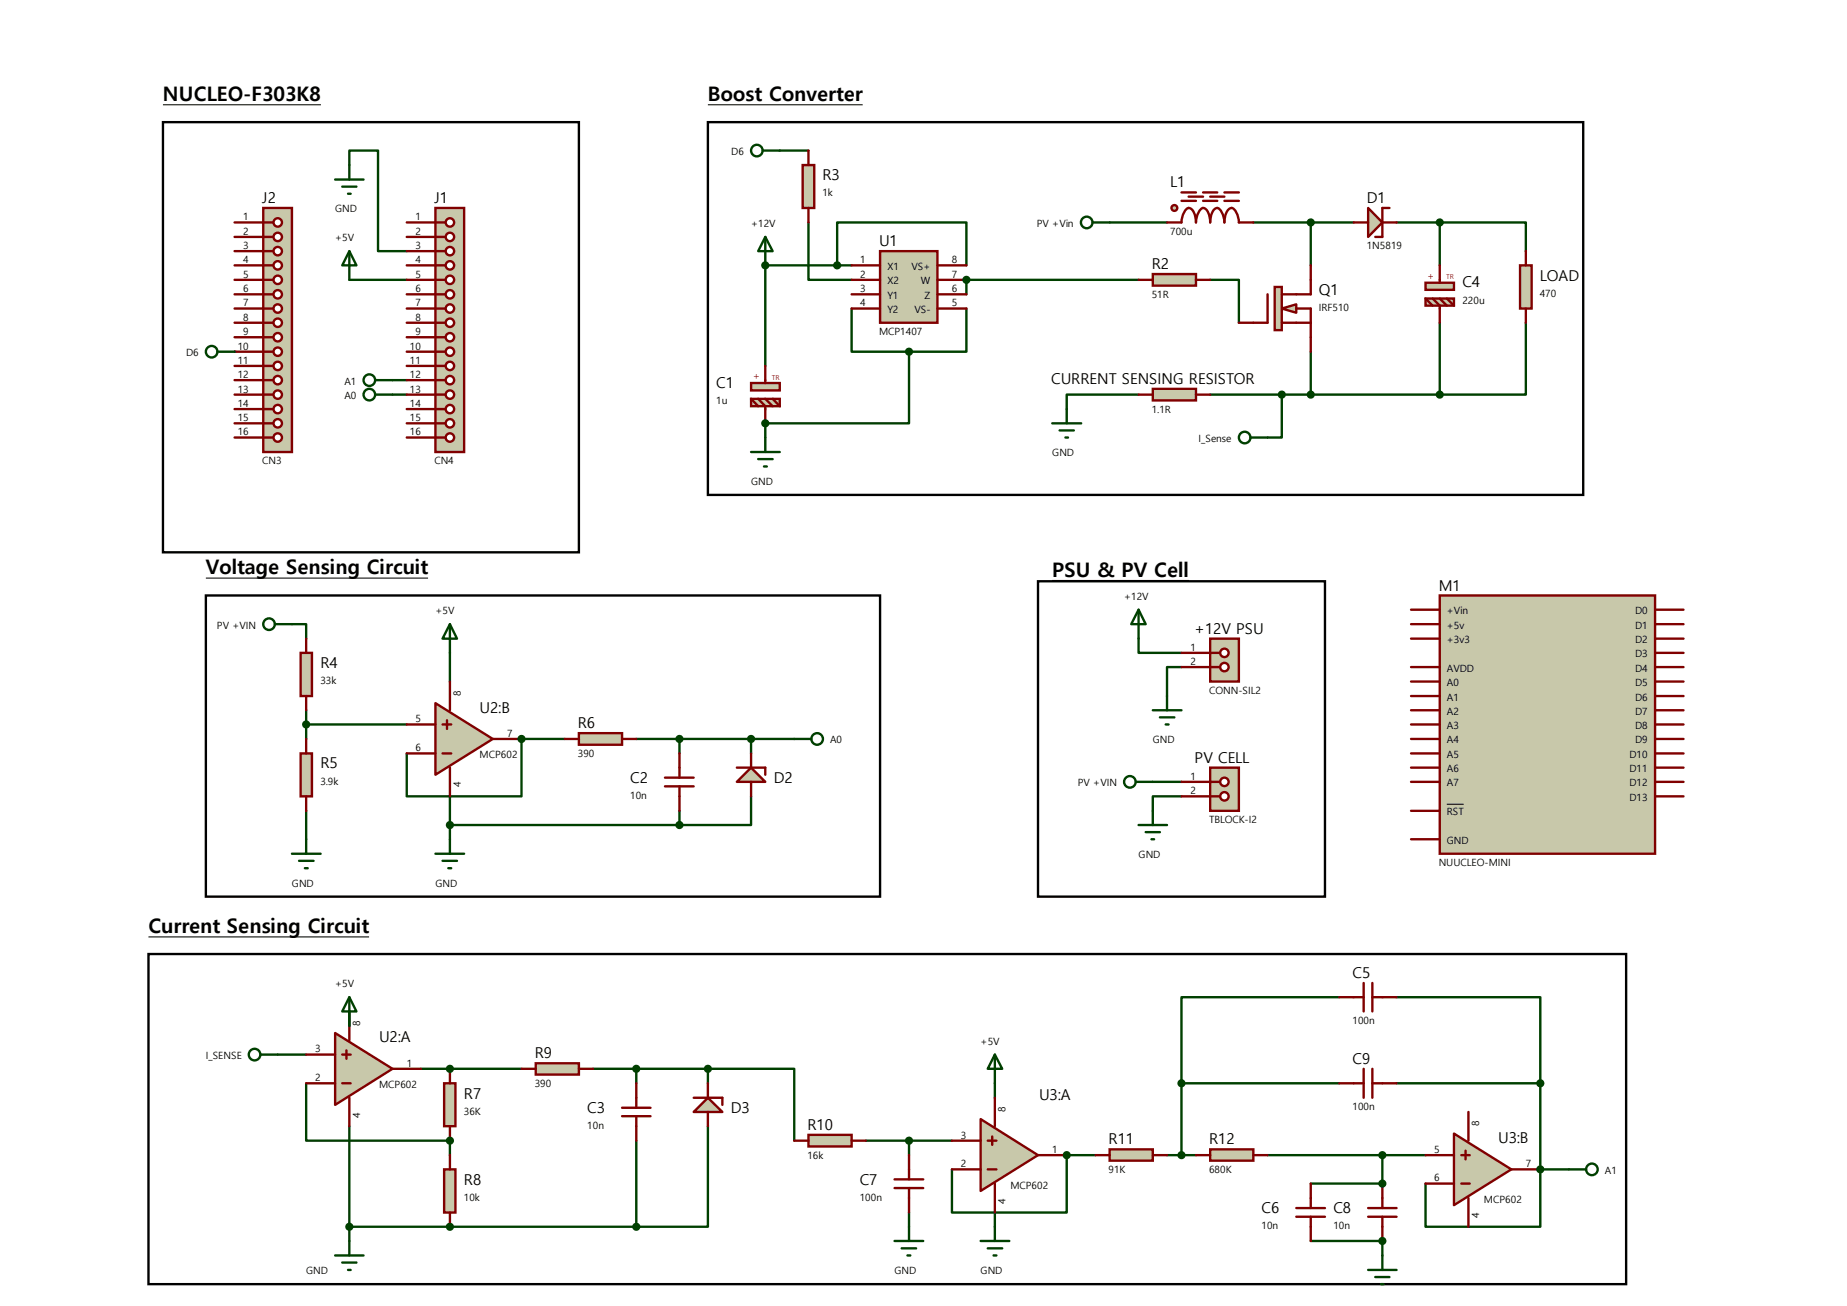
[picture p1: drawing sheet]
<svg xmlns="http://www.w3.org/2000/svg" width="297mm" height="210mm" viewBox="0 0 297 210" stroke-linecap="round" stroke-linejoin="round" font-family="sans-serif">
<path d="M201.5 35.8h16.2M210.8 35.8v6.9M224.6 35.8h6.9M231.5 35.8h13.9v4.6M231.5 35.8v6.9M194.6 45h4.6v6.9M231.5 51.9v11.6h13.9v-11.6M183.1 63.5h-11.6v2.3M139.2 183.4h7v2.4M187.7 185.8h4.6M203.8 185.8h18.5" fill="none" stroke="#004000" stroke-width=".38"/>
<circle cx="123.1" cy="42.7" r=".19" fill="#004000"/>
<path d="M123.1 42.7v16.1M123.1 68.1v2.3" fill="none" stroke="#004000" stroke-width=".38"/>
<circle cx="123.1" cy="68.1" r=".19" fill="#004000"/>
<path d="M178.4 35.8h9.3M46.9 100.4h2.3v2.3M49.2 114.2v4.6M49.2 116.5h16.2M72.3 105v4.6M83.9 118.8v9.3h-18.5v-6.9M183.1 102.7v2.3h6.9M190 107.3h-2.3v4.6M49.2 130.4v4.6M185.4 125.7h4.6M190 128.1h-4.6v2.3M56.2 162.6v2.4" fill="none" stroke="#004000" stroke-width=".38"/>
<circle cx="83.9" cy="118.8" r=".19" fill="#004000"/>
<path d="M210.8 56.6v6.9M194.6 63.5h36.9M206.1 63.5v6.9h-2.3M83.9 118.8h6.9M102.3 118.8h18.5v2.4M109.3 118.8v2.4M72.3 128.1v6.9M72.3 132.7h37M109.3 130.4v2.3M120.8 128.1v4.6h-11.5M49.2 174.2v9.2h23.1" fill="none" stroke="#004000" stroke-width=".38"/>
<circle cx="72.3" cy="183.4" r=".19" fill="#004000"/>
<path d="M125.4 24.2h4.6M120.8 118.8h6.9M44.7 169.6h4.5M67.7 171.9h4.6M95.4 171.9h18.4M102.3 171.9v2.3M113.8 171.9h13.9v11.5M113.8 171.9v2.3M56.2 181.1v18.5M72.3 183.4v2.4" fill="none" stroke="#004000" stroke-width=".38"/>
<circle cx="72.3" cy="171.9" r=".19" fill="#004000"/>
<path d="M72.3 171.9h11.6M56.2 197.3h16.1" fill="none" stroke="#004000" stroke-width=".38"/>
<circle cx="72.3" cy="197.3" r=".19" fill="#004000"/>
<path d="M190 174.2h25.3M190 174.2v11.6M215.3 160.4h-25.3v13.8M72.3 197.3h30M102.3 183.4v13.9M113.8 181.1v16.2h-11.5M146.2 195v2.3M222.3 185.8v4.5" fill="none" stroke="#004000" stroke-width=".38"/>
<circle cx="222.3" cy="190.3" r=".19" fill="#004000"/>
<path d="M160 174.2v2.3M146.2 183.4h6.9M160 195v2.3M171.5 185.8h4.6M210.8 190.3h11.5M222.3 185.8h6.9" fill="none" stroke="#004000" stroke-width=".38"/>
<circle cx="171.5" cy="185.8" r=".19" fill="#004000"/>
<path d="M171.5 185.8v9.2h-18.4v-7M222.3 199.6v2.3" fill="none" stroke="#004000" stroke-width=".38"/>
<circle cx="222.3" cy="199.6" r=".19" fill="#004000"/>
<path d="M210.8 199.6h11.5M247.7 188v9.3h-18.5v-7" fill="none" stroke="#004000" stroke-width=".38"/>
<circle cx="247.7" cy="188" r=".19" fill="#004000"/>
<path d="M130 35.8v9.2h6.9M123.1 42.7h13.8M134.6 42.7v-6.9h20.8v6.9M136.9 49.6v7h9.3M146.2 56.6v11.5h-23.1M155.4 49.6v7h-9.2M155.4 45v2.3M224.6 160.4h23.1v13.8M224.6 174.2h23.1M247.7 174.2v13.8h4.6" fill="none" stroke="#004000" stroke-width=".38"/>
<circle cx="155.4" cy="45" r=".19" fill="#004000"/>
<path d="M155.4 45h27.7" fill="none" stroke="#004000" stroke-width=".38"/>
<circle cx="37.7" cy="56.6" r=".19" fill="#004000"/>
<path d="M56.2 26.5v-2.3h4.6v16.2h4.6M56.2 45h9.2M63.1 63.5h2.3M63.1 61.1h2.3M169.2 68.1h4.7M170.4 69.2h2.3M171.3 70.4h.4M171.5 65.8v2.3" fill="none" stroke="#004000" stroke-width=".38"/>
<path d="M185.4 44.1h6.9v1.8h-6.9z" fill="#c8c8aa" stroke="#800000" stroke-width=".38"/>
<path d="M183.1 45h2.3M192.3 45h2.3" fill="none" stroke="#800000" stroke-width=".38"/>
<circle cx="231.5" cy="63.5" r=".47" fill="#004000" stroke="#004000" stroke-width=".38"/>
<path d="M130 182.5h6.9v1.9h-6.9z" fill="#c8c8aa" stroke="#800000" stroke-width=".38"/>
<path d="M127.7 183.4h2.3M136.9 183.4h2.3M143.8 189.7h4.7M143.8 191.1h4.7M146.2 185.8v3.9M146.2 191.1v3.9" fill="none" stroke="#800000" stroke-width=".38"/>
<path d="M178.4 184.8h7v1.8h-7z" fill="#c8c8aa" stroke="#800000" stroke-width=".38"/>
<path d="M176.1 185.8h2.3M185.4 185.8h2.3" fill="none" stroke="#800000" stroke-width=".38"/>
<path d="M194.6 184.8h6.9v1.8h-6.9z" fill="#c8c8aa" stroke="#800000" stroke-width=".38"/>
<path d="M190 35.8a2.49 2.49 0 0 1 1.1-2.4 1.38 1.38 0 0 1 1.1 1.3l.1 1.1a2.49 2.49 0 0 1 1.2-2.4 1.37 1.37 0 0 1 1 1.3l.1 1.1a2.97 2.97 0 0 1 .8-2.3l.3-.1a2.49 2.49 0 0 1 1.2 2.4 2.9 2.9 0 0 1 .8-2.3 .8 .8 0 0 1 1.1 .7l.4 1v.6M215.3 174.2h4M219.3 171.9v4.6M220.7 171.9v4.6M220.7 174.2h3.9M192.3 185.8h2.3M201.5 185.8h2.3M220 194.3h4.6M220 195.7h4.6M222.3 190.3v4M222.3 195.7v3.9" fill="none" stroke="#800000" stroke-width=".38"/>
<g fill="#004000" stroke="#004000" stroke-width=".38">
<circle cx="190" cy="185.8" r=".47"/>
<circle cx="146.2" cy="183.4" r=".47"/>
<circle cx="222.3" cy="185.8" r=".47"/>
</g>
<path d="M113.8 19.6h140.8v60h-140.8z" fill="none" stroke="#000" stroke-width=".38"/>
<path d="M113.8 16.8h24.9" fill="none" stroke="#000" stroke-width=".17"/>
<circle cx="188.8" cy="33.4" r=".47" fill="#c8c8aa" stroke="#800000" stroke-width=".38"/>
<path d="M187.7 35.8h2.3M190 32.3h2.3M190 30.9h2.3M191.1 31.6h2.4M193.5 32.3h2.2M193.5 30.9h2.2M194.6 31.6h2.3M196.9 32.3h2.3M196.9 30.9h2.3M199.2 35.8h2.3" fill="none" stroke="#800000" stroke-width=".38"/>
<g fill="#c8c8aa" stroke="#800000" stroke-width=".38">
<path d="M229.2 45.5h4.6v1.1h-4.6z"/>
<path d="M229.2 48h4.6v1.1h-4.6z"/>
</g>
<path d="M229.2 48l1.2 1.1M230.4 48l1.1 1.1v2.8M231.5 42.7v2.8M231.5 48l1.2 1.1M232.7 48l1.1 1.1" fill="none" stroke="#800000" stroke-width=".38"/>
<g fill="#c8c8aa" stroke="#800000" stroke-width=".38">
<path d="M206.1 49.6l2.3-.7v1.4z"/>
<path d="M205 46.1h1.1v7h-1.1z"/>
</g>
<path d="M203.8 47.3v4.6h-4.6M206.1 51.9h4.7M208.4 49.6h2.4v7M210.8 42.7v4.6h-4.7" fill="none" stroke="#800000" stroke-width=".38"/>
<path d="M220 33.4l2.3 2.4-2.3 2.3z" fill="#c8c8aa" stroke="#800000" stroke-width=".38"/>
<path d="M217.7 35.8h2.3M222.3 35.8h2.3M223.4 33.4h-1.1v4.7h-1.2" fill="none" stroke="#800000" stroke-width=".38"/>
<g fill="#004000" stroke="#004000" stroke-width=".38">
<circle cx="210.8" cy="35.8" r=".47"/>
<circle cx="231.5" cy="35.8" r=".47"/>
</g>
<path d="M244.4 42.7h1.9v6.9h-1.9z" fill="#c8c8aa" stroke="#800000" stroke-width=".38"/>
<path d="M245.4 40.4v2.3M245.4 49.6v2.3" fill="none" stroke="#800000" stroke-width=".38"/>
<path d="M185.4 62.5h6.9v1.9h-6.9z" fill="#c8c8aa" stroke="#800000" stroke-width=".38"/>
<path d="M183.1 63.5h2.3M192.3 63.5h2.3" fill="none" stroke="#800000" stroke-width=".38"/>
<path d="M123.1 38.1l1.1 2.3h-2.3zM123.1 38.1v4.6M183.1 98l1.1 2.4h-2.3zM183.1 98v4.7M185.4 114.2h4.6M186.5 115.4h2.3M187.5 116.5h.4M187.7 111.9v2.3" fill="none" stroke="#004000" stroke-width=".38"/>
<path d="M166.9 93.5h46.2v50.7h-46.2z" fill="none" stroke="#000" stroke-width=".38"/>
<g fill="#c8c8aa" stroke="#800000" stroke-width=".38">
<path d="M120.8 61.6h4.6v1.2h-4.6z"/>
<path d="M120.8 64.1h4.6v1.2h-4.6z"/>
</g>
<path d="M123.1 58.8v2.8M120.8 64.1l1.1 1.2M121.9 64.1l1.2 1.2v2.8M123.1 64.1l1.1 1.2M124.2 64.1l1.2 1.2" fill="none" stroke="#800000" stroke-width=".38"/>
<circle cx="123.1" cy="42.7" r=".47" fill="#004000" stroke="#004000" stroke-width=".38"/>
<path d="M120.8 72.7h4.6M121.9 73.8h2.3M122.9 75h.4M123.1 70.4v2.3" fill="none" stroke="#004000" stroke-width=".38"/>
<path d="M129.1 26.5h1.8v6.9h-1.8z" fill="#c8c8aa" stroke="#800000" stroke-width=".38"/>
<path d="M130 24.2v2.3M130 33.4v2.4" fill="none" stroke="#800000" stroke-width=".38"/>
<circle cx="123.1" cy="68.1" r=".47" fill="#004000" stroke="#004000" stroke-width=".38"/>
<path d="M194.6 102.7h4.6v6.9h-4.6z" fill="#c8c8aa" stroke="#800000" stroke-width=".38"/>
<path d="M194.6 105h1.6" fill="none" stroke="#800000" stroke-width=".38"/>
<circle cx="196.9" cy="105" r=".68" fill="#fff" stroke="#800000" stroke-width=".38"/>
<path d="M194.6 107.3h1.6" fill="none" stroke="#800000" stroke-width=".38"/>
<circle cx="196.9" cy="107.3" r=".68" fill="#fff" stroke="#800000" stroke-width=".38"/>
<path d="M190 105h4.6M190 107.3h4.6" fill="none" stroke="#800000" stroke-width=".38"/>
<g fill="none" stroke="#004000" stroke-width=".38">
<path d="M175.7 35.8h2.7"/>
<circle cx="174.8" cy="35.8" r=".93"/>
</g>
<path d="M194.6 123.4h4.6v7h-4.6z" fill="#c8c8aa" stroke="#800000" stroke-width=".38"/>
<path d="M194.6 125.7h1.6" fill="none" stroke="#800000" stroke-width=".38"/>
<circle cx="196.9" cy="125.7" r=".68" fill="#fff" stroke="#800000" stroke-width=".38"/>
<path d="M194.6 128.1h1.6" fill="none" stroke="#800000" stroke-width=".38"/>
<circle cx="196.9" cy="128.1" r=".68" fill="#fff" stroke="#800000" stroke-width=".38"/>
<path d="M190 125.7h4.6M190 128.1h4.6" fill="none" stroke="#800000" stroke-width=".38"/>
<g fill="none" stroke="#004000" stroke-width=".38">
<path d="M44.2 100.4h2.7M182.6 125.7h2.8M183.1 132.7h4.6M184.2 133.8h2.3M185.2 135h.4M185.4 130.4v2.3"/>
<circle cx="43.3" cy="100.4" r=".93"/>
<circle cx="181.7" cy="125.7" r=".93"/>
</g>
<path d="M33.1 93h35.7M169.2 93.3h22" fill="none" stroke="#000" stroke-width=".17"/>
<path d="M33.1 95.8h108.4v48.4h-108.4z" fill="none" stroke="#000" stroke-width=".38"/>
<path d="M48.3 105h1.9v6.9h-1.9z" fill="#c8c8aa" stroke="#800000" stroke-width=".38"/>
<path d="M49.2 102.7v2.3M49.2 111.9v2.3" fill="none" stroke="#800000" stroke-width=".38"/>
<path d="M48.3 121.2h1.9v6.9h-1.9z" fill="#c8c8aa" stroke="#800000" stroke-width=".38"/>
<path d="M49.2 118.8v2.4M49.2 128.1v2.3" fill="none" stroke="#800000" stroke-width=".38"/>
<path d="M46.9 137.3h4.7M48.1 138.4h2.3M49 139.6h.5M49.2 135v2.3" fill="none" stroke="#004000" stroke-width=".38"/>
<path d="M53.9 166.1l9.2 5.8-9.2 5.8z" fill="#c8c8aa" stroke="#800000" stroke-width=".38"/>
<path d="M49.2 174.2h4.7M49.2 169.6h4.7M55 174.2h1.4M55 169.6h1.4M55.7 168.9v1.4M56.2 162.6v4.7M56.2 176.5v4.6M63.1 171.9h4.6" fill="none" stroke="#800000" stroke-width=".38"/>
<path d="M70 113.1l9.2 5.7-9.2 5.8z" fill="#c8c8aa" stroke="#800000" stroke-width=".38"/>
<path d="M65.4 116.5h4.6M71.2 116.5h1.4M71.9 115.8v1.4M72.3 109.6v4.6M79.2 118.8h4.7M65.4 121.2h4.6M71.2 121.2h1.4M72.3 123.4v4.7" fill="none" stroke="#800000" stroke-width=".38"/>
<circle cx="49.2" cy="116.5" r=".47" fill="#004000" stroke="#004000" stroke-width=".38"/>
<path d="M72.3 100.4l1.2 2.3h-2.3zM72.3 100.4v4.6M70 137.3h4.6M71.2 138.4h2.3M72.1 139.6h.5M72.3 135v2.3M56.2 160.4l1.1 2.2h-2.3zM56.2 160.4v4.6M56.2 199.6v2.3M53.9 201.9h4.6M55 203h2.3M56 204.2h.4" fill="none" stroke="#004000" stroke-width=".38"/>
<path d="M93.1 117.9h6.9v1.9h-6.9z" fill="#c8c8aa" stroke="#800000" stroke-width=".38"/>
<path d="M90.8 118.8h2.3M100 118.8h2.3M106.9 125.1h4.6M106.9 126.4h4.6M109.3 121.2v3.9M109.3 126.4v4" fill="none" stroke="#800000" stroke-width=".38"/>
<g fill="#004000" stroke="#004000" stroke-width=".38">
<circle cx="83.9" cy="118.8" r=".47"/>
<circle cx="72.3" cy="132.7" r=".47"/>
</g>
<path d="M120.8 123.4l2.3 2.3h-4.6z" fill="#c8c8aa" stroke="#800000" stroke-width=".38"/>
<path d="M118.5 123.4h4.6v1.2M120.8 121.2v2.2M120.8 125.7v2.4" fill="none" stroke="#800000" stroke-width=".38"/>
<g fill="#004000" stroke="#004000" stroke-width=".38">
<circle cx="109.3" cy="118.8" r=".47"/>
<circle cx="109.3" cy="132.7" r=".47"/>
<circle cx="120.8" cy="118.8" r=".47"/>
<circle cx="210.8" cy="63.5" r=".47"/>
<circle cx="206.1" cy="63.5" r=".47"/>
</g>
<g fill="none" stroke="#004000" stroke-width=".38">
<path d="M201.1 70.4h2.7"/>
<circle cx="200.2" cy="70.4" r=".93"/>
</g>
<path d="M23.9 153.4h237.6v53.1h-237.6z" fill="none" stroke="#000" stroke-width=".38"/>
<path d="M23.9 150.7h35.5" fill="none" stroke="#000" stroke-width=".17"/>
<path d="M71.4 174.2h1.8v6.9h-1.8z" fill="#c8c8aa" stroke="#800000" stroke-width=".38"/>
<path d="M72.3 171.9v2.3M72.3 181.1v2.3" fill="none" stroke="#800000" stroke-width=".38"/>
<path d="M71.4 188h1.8v7h-1.8z" fill="#c8c8aa" stroke="#800000" stroke-width=".38"/>
<path d="M72.3 185.8v2.2M72.3 195v2.3" fill="none" stroke="#800000" stroke-width=".38"/>
<g fill="#004000" stroke="#004000" stroke-width=".38">
<circle cx="72.3" cy="183.4" r=".47"/>
<circle cx="56.2" cy="197.3" r=".47"/>
</g>
<path d="M26.2 19.6h66.9v69.2h-66.9z" fill="none" stroke="#000" stroke-width=".38"/>
<path d="M26.2 16.8h25.4" fill="none" stroke="#000" stroke-width=".17"/>
<g fill="none" stroke="#004000" stroke-width=".38">
<path d="M122.6 24.2h2.8M127.7 118.8h2.8M41.9 169.6h2.8"/>
<circle cx="121.7" cy="24.2" r=".93"/>
<circle cx="131.4" cy="118.8" r=".93"/>
<circle cx="40.9" cy="169.6" r=".93"/>
</g>
<path d="M86.1 171h7v1.8h-7z" fill="#c8c8aa" stroke="#800000" stroke-width=".38"/>
<path d="M83.9 171.9h2.2M93.1 171.9h2.3M100 178.1h4.6M100 179.5h4.6M102.3 174.2v3.9M102.3 179.5v3.9" fill="none" stroke="#800000" stroke-width=".38"/>
<path d="M113.8 176.5l2.4 2.3h-4.7z" fill="#c8c8aa" stroke="#800000" stroke-width=".38"/>
<path d="M219.3 158.1v4.5M220.7 158.1v4.5M111.5 176.5h4.7v1.2M113.8 174.2v2.3M113.8 178.8v2.3M215.3 160.4h4M220.7 160.4h3.9M208.4 194.3h4.7M208.4 195.7h4.7M210.8 190.3v4M210.8 195.7v3.9" fill="none" stroke="#800000" stroke-width=".38"/>
<g fill="#004000" stroke="#004000" stroke-width=".38">
<circle cx="102.3" cy="171.9" r=".47"/>
<circle cx="113.8" cy="171.9" r=".47"/>
<circle cx="72.3" cy="171.9" r=".47"/>
<circle cx="72.3" cy="197.3" r=".47"/>
<circle cx="102.3" cy="197.3" r=".47"/>
<circle cx="190" cy="174.2" r=".47"/>
<circle cx="222.3" cy="190.3" r=".47"/>
</g>
<g fill="none" stroke="#004000" stroke-width=".38">
<path d="M160 169.6l1.2 2.3h-2.4zM160 169.6v4.6M143.8 199.6h4.7M146.2 197.3v2.3M157.7 199.6h4.6M160 197.3v2.3M145 200.7h2.3M145.9 201.9h.5M158.8 200.7h2.4M159.8 201.9h.4M220 204.2h4.6M221.1 205.4h2.3"/>
<path d="M222.1 206.5h.4M222.3 201.9v2.3"/>
</g>
<path d="M157.7 180l9.2 5.8-9.2 5.7z" fill="#c8c8aa" stroke="#800000" stroke-width=".38"/>
<path d="M160 176.5v4.6M153.1 188h4.6M153.1 183.4h4.6M158.8 188h1.4M158.8 183.4h1.4M159.6 182.8v1.3M160 190.3v4.7M166.9 185.8h4.6" fill="none" stroke="#800000" stroke-width=".38"/>
<path d="M233.8 182.3l9.2 5.7-9.2 5.8z" fill="#c8c8aa" stroke="#800000" stroke-width=".38"/>
<path d="M236.1 178.8v4.6M229.2 190.3h4.6M229.2 185.8h4.6M235 190.3h1.3M235 185.8h1.3M235.7 185v1.4M236.1 192.7v4.6M243 188h4.7" fill="none" stroke="#800000" stroke-width=".38"/>
<g fill="#004000" stroke="#004000" stroke-width=".38">
<circle cx="171.5" cy="185.8" r=".47"/>
<circle cx="222.3" cy="199.6" r=".47"/>
<circle cx="247.7" cy="188" r=".47"/>
<circle cx="247.7" cy="174.2" r=".47"/>
</g>
<g fill="none" stroke="#004000" stroke-width=".38">
<path d="M252.3 188h2.8"/>
<circle cx="256" cy="188" r=".93"/>
</g>
<path d="M141.5 40.4h9.2v11.5h-9.2z" fill="#c8c8aa" stroke="#800000" stroke-width=".38"/>
<path d="M136.9 42.7h4.6M136.9 45h4.6M136.9 47.3h4.6M136.9 49.6h4.6M150.7 42.7h4.7M150.7 45h4.7M150.7 47.3h4.7M150.7 49.6h4.7" fill="none" stroke="#800000" stroke-width=".38"/>
<g fill="#004000" stroke="#004000" stroke-width=".38">
<circle cx="134.6" cy="42.7" r=".47"/>
<circle cx="146.2" cy="56.6" r=".47"/>
<circle cx="155.4" cy="45" r=".47"/>
</g>
<path d="M70 33.4h4.6v39.3h-4.6z" fill="#c8c8aa" stroke="#800000" stroke-width=".38"/>
<path d="M70 35.8h1.6" fill="none" stroke="#800000" stroke-width=".38"/>
<circle cx="72.3" cy="35.8" r=".68" fill="#fff" stroke="#800000" stroke-width=".38"/>
<path d="M70 38.1h1.6" fill="none" stroke="#800000" stroke-width=".38"/>
<circle cx="72.3" cy="38.1" r=".68" fill="#fff" stroke="#800000" stroke-width=".38"/>
<path d="M70 40.4h1.6" fill="none" stroke="#800000" stroke-width=".38"/>
<circle cx="72.3" cy="40.4" r=".68" fill="#fff" stroke="#800000" stroke-width=".38"/>
<path d="M70 42.7h1.6" fill="none" stroke="#800000" stroke-width=".38"/>
<circle cx="72.3" cy="42.7" r=".68" fill="#fff" stroke="#800000" stroke-width=".38"/>
<path d="M70 45h1.6" fill="none" stroke="#800000" stroke-width=".38"/>
<circle cx="72.3" cy="45" r=".68" fill="#fff" stroke="#800000" stroke-width=".38"/>
<path d="M70 47.3h1.6" fill="none" stroke="#800000" stroke-width=".38"/>
<circle cx="72.3" cy="47.3" r=".68" fill="#fff" stroke="#800000" stroke-width=".38"/>
<path d="M70 49.6h1.6" fill="none" stroke="#800000" stroke-width=".38"/>
<circle cx="72.3" cy="49.6" r=".68" fill="#fff" stroke="#800000" stroke-width=".38"/>
<path d="M70 51.9h1.6" fill="none" stroke="#800000" stroke-width=".38"/>
<circle cx="72.3" cy="51.9" r=".68" fill="#fff" stroke="#800000" stroke-width=".38"/>
<path d="M70 54.2h1.6" fill="none" stroke="#800000" stroke-width=".38"/>
<circle cx="72.3" cy="54.2" r=".68" fill="#fff" stroke="#800000" stroke-width=".38"/>
<path d="M70 56.6h1.6" fill="none" stroke="#800000" stroke-width=".38"/>
<circle cx="72.3" cy="56.6" r=".68" fill="#fff" stroke="#800000" stroke-width=".38"/>
<path d="M70 58.8h1.6" fill="none" stroke="#800000" stroke-width=".38"/>
<circle cx="72.3" cy="58.8" r=".68" fill="#fff" stroke="#800000" stroke-width=".38"/>
<path d="M70 61.1h1.6" fill="none" stroke="#800000" stroke-width=".38"/>
<circle cx="72.3" cy="61.1" r=".68" fill="#fff" stroke="#800000" stroke-width=".38"/>
<path d="M70 63.5h1.6" fill="none" stroke="#800000" stroke-width=".38"/>
<circle cx="72.3" cy="63.5" r=".68" fill="#fff" stroke="#800000" stroke-width=".38"/>
<path d="M70 65.8h1.6" fill="none" stroke="#800000" stroke-width=".38"/>
<circle cx="72.3" cy="65.8" r=".68" fill="#fff" stroke="#800000" stroke-width=".38"/>
<path d="M70 68.1h1.6" fill="none" stroke="#800000" stroke-width=".38"/>
<circle cx="72.3" cy="68.1" r=".68" fill="#fff" stroke="#800000" stroke-width=".38"/>
<path d="M70 70.4h1.6" fill="none" stroke="#800000" stroke-width=".38"/>
<circle cx="72.3" cy="70.4" r=".68" fill="#fff" stroke="#800000" stroke-width=".38"/>
<g fill="none" stroke="#800000" stroke-width=".38">
<path d="M65.4 35.8h4.6M65.4 38.1h4.6M65.4 40.4h4.6M65.4 42.7h4.6M65.4 45h4.6M65.4 47.3h4.6M65.4 49.6h4.6M65.4 51.9h4.6M65.4 54.2h4.6M65.4 56.6h4.6M65.4 58.8h4.6M65.4 61.1h4.6"/>
<path d="M65.4 63.5h4.6M65.4 65.8h4.6M65.4 68.1h4.6M65.4 70.4h4.6"/>
</g>
<path d="M42.3 33.4h4.6v39.3h-4.6z" fill="#c8c8aa" stroke="#800000" stroke-width=".38"/>
<path d="M42.3 35.8h1.6" fill="none" stroke="#800000" stroke-width=".38"/>
<circle cx="44.7" cy="35.8" r=".68" fill="#fff" stroke="#800000" stroke-width=".38"/>
<path d="M42.3 38.1h1.6" fill="none" stroke="#800000" stroke-width=".38"/>
<circle cx="44.7" cy="38.1" r=".68" fill="#fff" stroke="#800000" stroke-width=".38"/>
<path d="M42.3 40.4h1.6" fill="none" stroke="#800000" stroke-width=".38"/>
<circle cx="44.7" cy="40.4" r=".68" fill="#fff" stroke="#800000" stroke-width=".38"/>
<path d="M42.3 42.7h1.6" fill="none" stroke="#800000" stroke-width=".38"/>
<circle cx="44.7" cy="42.7" r=".68" fill="#fff" stroke="#800000" stroke-width=".38"/>
<path d="M42.3 45h1.6" fill="none" stroke="#800000" stroke-width=".38"/>
<circle cx="44.7" cy="45" r=".68" fill="#fff" stroke="#800000" stroke-width=".38"/>
<path d="M42.3 47.3h1.6" fill="none" stroke="#800000" stroke-width=".38"/>
<circle cx="44.7" cy="47.3" r=".68" fill="#fff" stroke="#800000" stroke-width=".38"/>
<path d="M42.3 49.6h1.6" fill="none" stroke="#800000" stroke-width=".38"/>
<circle cx="44.7" cy="49.6" r=".68" fill="#fff" stroke="#800000" stroke-width=".38"/>
<path d="M42.3 51.9h1.6" fill="none" stroke="#800000" stroke-width=".38"/>
<circle cx="44.7" cy="51.9" r=".68" fill="#fff" stroke="#800000" stroke-width=".38"/>
<path d="M42.3 54.2h1.6" fill="none" stroke="#800000" stroke-width=".38"/>
<circle cx="44.7" cy="54.2" r=".68" fill="#fff" stroke="#800000" stroke-width=".38"/>
<path d="M42.3 56.6h1.6" fill="none" stroke="#800000" stroke-width=".38"/>
<circle cx="44.7" cy="56.6" r=".68" fill="#fff" stroke="#800000" stroke-width=".38"/>
<path d="M42.3 58.8h1.6" fill="none" stroke="#800000" stroke-width=".38"/>
<circle cx="44.7" cy="58.8" r=".68" fill="#fff" stroke="#800000" stroke-width=".38"/>
<path d="M42.3 61.1h1.6" fill="none" stroke="#800000" stroke-width=".38"/>
<circle cx="44.7" cy="61.1" r=".68" fill="#fff" stroke="#800000" stroke-width=".38"/>
<path d="M42.3 63.5h1.6" fill="none" stroke="#800000" stroke-width=".38"/>
<circle cx="44.7" cy="63.5" r=".68" fill="#fff" stroke="#800000" stroke-width=".38"/>
<path d="M42.3 65.8h1.6" fill="none" stroke="#800000" stroke-width=".38"/>
<circle cx="44.7" cy="65.8" r=".68" fill="#fff" stroke="#800000" stroke-width=".38"/>
<path d="M42.3 68.1h1.6" fill="none" stroke="#800000" stroke-width=".38"/>
<circle cx="44.7" cy="68.1" r=".68" fill="#fff" stroke="#800000" stroke-width=".38"/>
<path d="M42.3 70.4h1.6" fill="none" stroke="#800000" stroke-width=".38"/>
<circle cx="44.7" cy="70.4" r=".68" fill="#fff" stroke="#800000" stroke-width=".38"/>
<g fill="none" stroke="#800000" stroke-width=".38">
<path d="M37.7 35.8h4.6M37.7 38.1h4.6M37.7 40.4h4.6M37.7 42.7h4.6M37.7 45h4.6M37.7 47.3h4.6M37.7 49.6h4.6M37.7 51.9h4.6M37.7 54.2h4.6M37.7 56.6h4.6M37.7 58.8h4.6M37.7 61.1h4.6"/>
<path d="M37.7 63.5h4.6M37.7 65.8h4.6M37.7 68.1h4.6M37.7 70.4h4.6"/>
</g>
<g fill="none" stroke="#004000" stroke-width=".38">
<path d="M53.9 28.9h4.6M55 30h2.3M56 31.2h.4M56.2 26.5v2.4M35 56.6h2.7M56.2 40.4l1.1 2.3h-2.3zM56.2 40.4v4.6M60.3 63.5h2.8M60.3 61.1h2.8"/>
<circle cx="34" cy="56.6" r=".93"/>
<circle cx="59.4" cy="61.1" r=".93"/>
<circle cx="59.4" cy="63.5" r=".93"/>
</g>
<path d="M231.5 95.8h34.6v41.5h-34.6z" fill="#c8c8aa" stroke="#800000" stroke-width=".38"/>
<g fill="none" stroke="#800000" stroke-width=".38">
<path d="M226.9 98h4.6M266.1 98h4.6M226.9 100.4h4.6M226.9 102.7h4.6M226.9 107.3h4.6M226.9 109.6h4.6M226.9 111.9h4.6M226.9 114.2h4.6M226.9 116.5h4.6M226.9 118.8h4.6M266.1 100.4h4.6M266.1 102.7h4.6"/>
<path d="M266.1 107.3h4.6M266.1 109.6h4.6M266.1 111.9h4.6M266.1 114.2h4.6M266.1 116.5h4.6M266.1 118.8h4.6M266.1 105h4.6M226.9 130.4h4.6M226.9 135h4.6M226.9 121.2h4.6M226.9 123.4h4.6M226.9 125.7h4.6"/>
<path d="M266.1 121.2h4.6M266.1 123.4h4.6M266.1 125.7h4.6M266.1 128.1h4.6"/>
</g>
<path d="M232.7 129.3h2.7" fill="none" stroke="#000" stroke-width=".16"/>
<g font-size="3.2">
<text x="26.2" y="16.2">NUCLEO-F303K8</text>
<text x="113.8" y="16.2">Boost Converter</text>
<text x="33.1" y="92.3">Voltage Sensing Circuit</text>
<text x="169.2" y="92.7">PSU &amp; PV Cell</text>
<text x="23.9" y="150">Current Sensing Circuit</text>
</g>
<g font-size="2.4">
<text x="132.2" y="29">R3</text>
<text x="42.2" y="32.7">J2</text>
<text x="69.8" y="32.7">J1</text>
<text x="188.2" y="30.1">L1</text>
<text x="219.8" y="32.7">D1</text>
<text x="141.4" y="39.6">U1</text>
<text x="185.2" y="43.3">R2</text>
<text x="212.1" y="47.5">Q1</text>
<text x="235.2" y="46.2">C4</text>
<text x="247.6" y="45.1">LOAD</text>
<text x="115.2" y="62.4">C1</text>
<text x="169" y="61.8">CURRENT SENSING RESISTOR</text>
<text x="231.4" y="95">M1</text>
<text x="192.1" y="101.9">+12V PSU</text>
<text x="51.5" y="107.4">R4</text>
<text x="77.1" y="114.6">U2:B</text>
<text x="92.9" y="117.1">R6</text>
<text x="51.5" y="123.6">R5</text>
<text x="101.3" y="125.9">C2</text>
<text x="124.4" y="125.9">D2</text>
<text x="192.1" y="122.7">PV CELL</text>
<text x="217.5" y="157.3">C5</text>
<text x="61" y="167.6">U2:A</text>
<text x="86" y="170.2">R9</text>
<text x="217.5" y="171.1">C9</text>
<text x="74.6" y="176.7">R7</text>
<text x="94.4" y="178.9">C3</text>
<text x="117.5" y="178.9">D3</text>
<text x="167.1" y="176.9">U3:A</text>
<text x="129.8" y="181.7">R10</text>
<text x="178.3" y="184">R11</text>
<text x="194.4" y="184">R12</text>
<text x="240.9" y="183.8">U3:B</text>
<text x="74.6" y="190.5">R8</text>
<text x="138.3" y="190.5">C7</text>
<text x="202.9" y="195.1">C6</text>
<text x="214.4" y="195.1">C8</text>
</g>
<g font-size="1.6">
<text x="117.6" y="24.9">D6</text>
<text x="39.1" y="35.4">1</text>
<text x="53.9" y="34.2">GND</text>
<text x="66.8" y="35.4">1</text>
<text x="132.2" y="31.6">1k</text>
<text x="39.1" y="37.8">2</text>
<text x="39.1" y="40">3</text>
<text x="53.9" y="38.8">+5V</text>
<text x="66.8" y="37.8">2</text>
<text x="66.8" y="40">3</text>
<text x="120.8" y="36.5">+12V</text>
<text x="166.7" y="36.5">PV +Vin</text>
<text x="188.2" y="37.7">700u</text>
<text x="219.8" y="40">1N5819</text>
<text x="39.1" y="42.3">4</text>
<text x="39.1" y="44.7">5</text>
<text x="39.1" y="47">6</text>
<text x="66.8" y="42.3">4</text>
<text x="66.8" y="44.7">5</text>
<text x="66.8" y="47">6</text>
<text x="138.3" y="42.3">1</text>
<text x="138.3" y="44.7">2</text>
<text x="138.3" y="47">3</text>
<text x="142.7" y="43.4">X1</text>
<text x="142.7" y="45.7">X2</text>
<text x="146.6" y="43.4">VS+</text>
<text x="148.1" y="45.7">W</text>
<text x="153.1" y="42.3">8</text>
<text x="153.1" y="44.7">7</text>
<text x="153.1" y="47">6</text>
<text x="185.2" y="47.9">51R</text>
<text x="247.6" y="47.8">470</text>
<text x="39.1" y="49.3">7</text>
<text x="39.1" y="51.6">8</text>
<text x="39.1" y="53.9">9</text>
<text x="66.8" y="49.3">7</text>
<text x="66.8" y="51.6">8</text>
<text x="66.8" y="53.9">9</text>
<text x="138.3" y="49.3">4</text>
<text x="141.4" y="53.9">MCP1407</text>
<text x="142.7" y="48">Y1</text>
<text x="142.7" y="50.3">Y2</text>
<text x="147.1" y="50.3">VS-</text>
<text x="148.7" y="48">Z</text>
<text x="153.1" y="49.3">5</text>
<text x="212.1" y="50">IRF510</text>
<text x="235.2" y="48.9">220u</text>
<text x="29.9" y="57.3">D6</text>
<text x="38.2" y="56.2">10</text>
<text x="38.2" y="58.5">11</text>
<text x="65.9" y="56.2">10</text>
<text x="65.9" y="58.5">11</text>
<text x="38.2" y="60.8">12</text>
<text x="38.2" y="63.1">13</text>
<text x="38.2" y="65.4">14</text>
<text x="55.4" y="64.2">A0</text>
<text x="55.4" y="61.8">A1</text>
<text x="65.9" y="60.8">12</text>
<text x="65.9" y="63.1">13</text>
<text x="65.9" y="65.4">14</text>
<text x="115.2" y="65">1u</text>
<text x="38.2" y="67.7">15</text>
<text x="38.2" y="70">16</text>
<text x="65.9" y="67.7">15</text>
<text x="65.9" y="70">16</text>
<text x="185.2" y="66.3">1.1R</text>
<text x="192.7" y="71.1">I_Sense</text>
<text x="42.2" y="74.6">CN3</text>
<text x="69.8" y="74.6">CN4</text>
<text x="169.2" y="73.4">GND</text>
<text x="120.8" y="78">GND</text>
<text x="34.9" y="101.1">PV +VIN</text>
<text x="70" y="98.8">+5V</text>
<text x="180.8" y="96.5">+12V</text>
<text x="232.7" y="101.1">+5v</text>
<text x="232.7" y="98.8">+Vin</text>
<text x="262.9" y="98.8">D0</text>
<text x="262.9" y="101.1">D1</text>
<text x="191.4" y="104.6">1</text>
<text x="191.4" y="106.9">2</text>
<text x="232.7" y="103.4">+3v3</text>
<text x="232.7" y="108">AVDD</text>
<text x="262.9" y="103.4">D2</text>
<text x="262.9" y="105.7">D3</text>
<text x="262.9" y="108">D4</text>
<text x="51.5" y="110">33k</text>
<text x="74.1" y="111.9" transform="rotate(-90 74.1 111.9)">8</text>
<text x="194.4" y="111.5">CONN-SIL2</text>
<text x="232.7" y="110.3">A0</text>
<text x="232.7" y="112.6">A1</text>
<text x="262.9" y="110.3">D5</text>
<text x="262.9" y="112.6">D6</text>
<text x="66.8" y="116.2">5</text>
<text x="81.6" y="118.5">7</text>
<text x="133.5" y="119.5">A0</text>
<text x="185.4" y="119.5">GND</text>
<text x="232.7" y="114.9">A2</text>
<text x="232.7" y="117.2">A3</text>
<text x="232.7" y="119.5">A4</text>
<text x="262.9" y="114.9">D7</text>
<text x="262.9" y="117.2">D8</text>
<text x="262.9" y="119.5">D9</text>
<text x="66.8" y="120.8">6</text>
<text x="77.1" y="122">MCP602</text>
<text x="92.9" y="121.7">390</text>
<text x="191.4" y="125.4">1</text>
<text x="232.7" y="121.9">A5</text>
<text x="232.7" y="124.2">A6</text>
<text x="262" y="121.9">D10</text>
<text x="262" y="124.2">D11</text>
<text x="51.5" y="126.2">3.9k</text>
<text x="74.1" y="126.6" transform="rotate(-90 74.1 126.6)">4</text>
<text x="101.3" y="128.5">10n</text>
<text x="173.3" y="126.4">PV +VIN</text>
<text x="191.4" y="127.7">2</text>
<text x="232.7" y="131.1">RST</text>
<text x="232.7" y="126.4">A7</text>
<text x="262" y="126.4">D12</text>
<text x="262" y="128.8">D13</text>
<text x="194.4" y="132.3">TBLOCK-I2</text>
<text x="232.7" y="135.7">GND</text>
<text x="46.9" y="142.6">GND</text>
<text x="70" y="142.6">GND</text>
<text x="183.1" y="138">GND</text>
<text x="231.4" y="139.2">NUUCLEO-MINI</text>
<text x="53.9" y="158.8">+5V</text>
<text x="57.9" y="165" transform="rotate(-90 57.9 165)">8</text>
<text x="217.5" y="164.6">100n</text>
<text x="33.1" y="170.3">I_SENSE</text>
<text x="50.7" y="169.2">3</text>
<text x="50.7" y="173.9">2</text>
<text x="65.4" y="171.5">1</text>
<text x="157.7" y="168">+5V</text>
<text x="57.9" y="179.7" transform="rotate(-90 57.9 179.7)">4</text>
<text x="61" y="175">MCP602</text>
<text x="74.6" y="179.2">36K</text>
<text x="86" y="174.8">390</text>
<text x="161.7" y="178.8" transform="rotate(-90 161.7 178.8)">8</text>
<text x="217.5" y="178.5">100n</text>
<text x="94.4" y="181.6">10n</text>
<text x="154.5" y="183.1">3</text>
<text x="169.2" y="185.4">1</text>
<text x="230.6" y="185.4">5</text>
<text x="237.9" y="181.1" transform="rotate(-90 237.9 181.1)">8</text>
<text x="129.8" y="186.3">16k</text>
<text x="154.5" y="187.7">2</text>
<text x="162.5" y="191.2">MCP602</text>
<text x="178.3" y="188.6">91K</text>
<text x="194.4" y="188.6">680K</text>
<text x="230.6" y="190">6</text>
<text x="245.4" y="187.7">7</text>
<text x="258.1" y="188.8">A1</text>
<text x="74.6" y="193.1">10k</text>
<text x="138.3" y="193.1">100n</text>
<text x="161.7" y="193.5" transform="rotate(-90 161.7 193.5)">4</text>
<text x="202.9" y="197.7">10n</text>
<text x="214.4" y="197.7">10n</text>
<text x="237.9" y="195.9" transform="rotate(-90 237.9 195.9)">4</text>
<text x="238.6" y="193.5">MCP602</text>
<text x="49.2" y="204.9">GND</text>
<text x="143.8" y="204.9">GND</text>
<text x="157.7" y="204.9">GND</text>
</g>
<g font-size="1.6" fill="#f00">
<text x="229.6" y="43.9" transform="rotate(90 229.6 43.9)">+</text>
<text x="121.2" y="60" transform="rotate(90 121.2 60)">+</text>
</g>
<g font-size="1.1" fill="#f00">
<text x="232.5" y="44.9">TR</text>
<text x="124.1" y="61">TR</text>
</g>
</svg>
